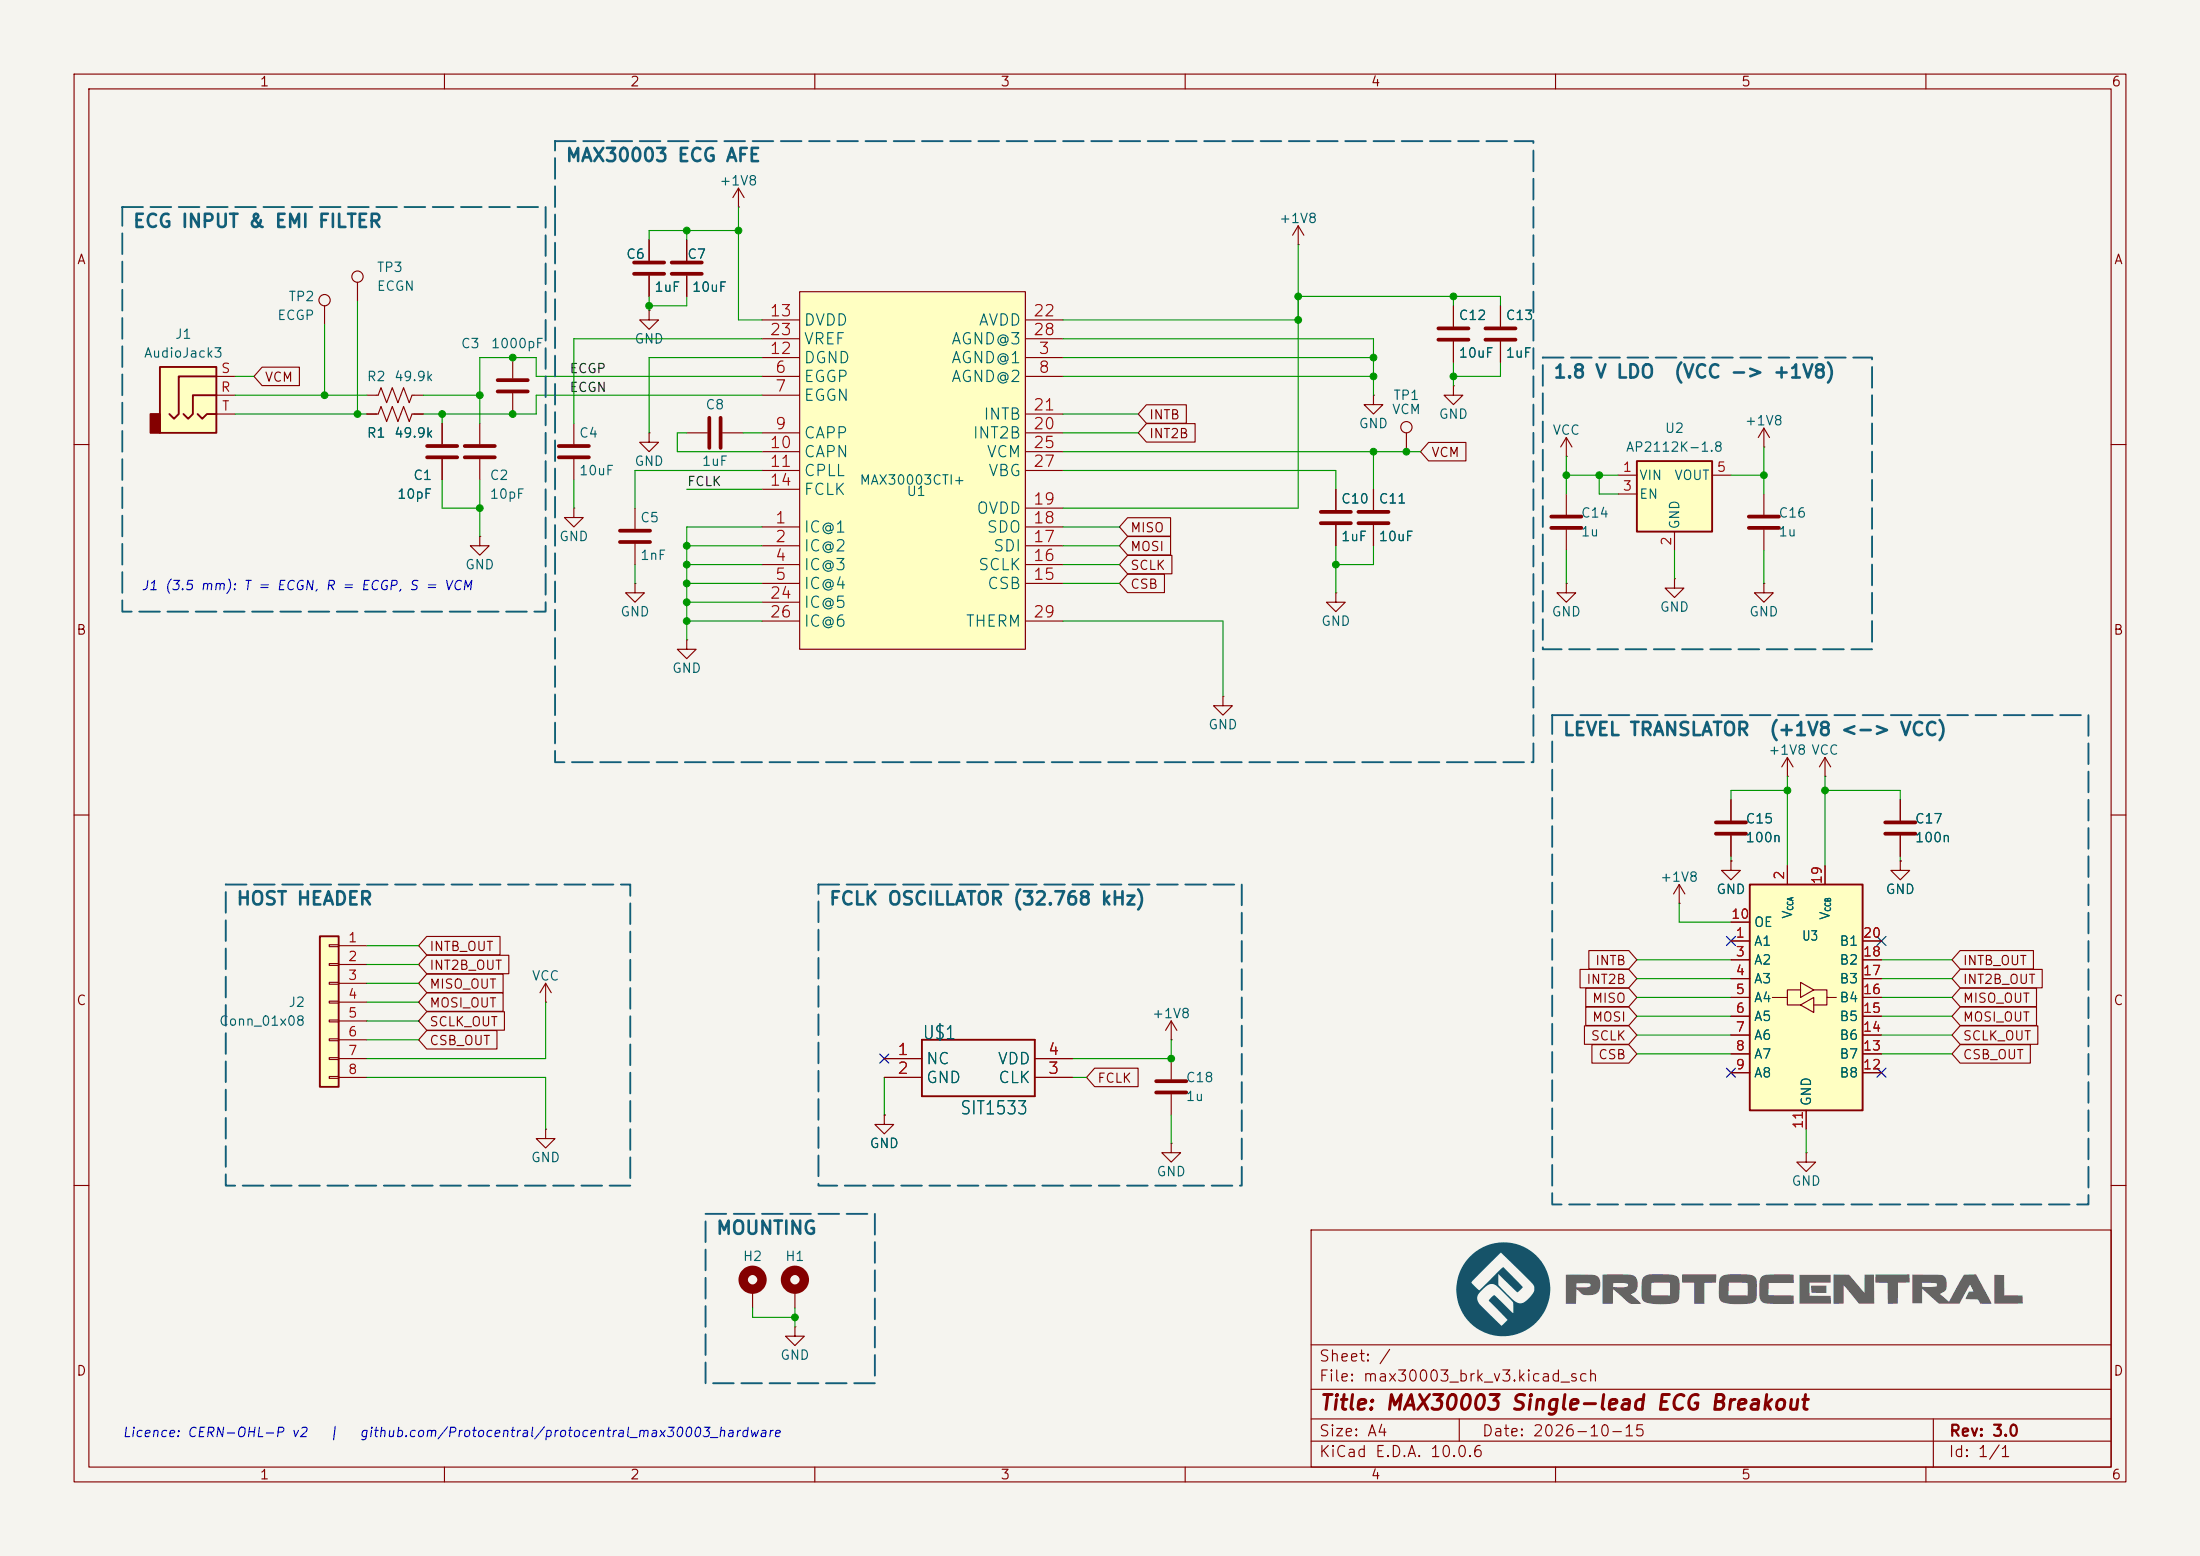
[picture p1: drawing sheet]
<svg xmlns="http://www.w3.org/2000/svg" width="297mm" height="210mm" viewBox="0 0 297 210" stroke-linecap="round" stroke-linejoin="round" font-family="sans-serif">
<path d="M0 0h297v210h-297z" fill="#f5f4ef" stroke="#f5f4ef" stroke-width=".14"/>
<g fill="none" stroke="#840000" stroke-width=".15">
<path d="M10 10h277v190h-277zM12 12h273v186h-273zM60 10v2M110 10v2M160 10v2M210 10v2M260 10v2M10 60h2M285 60h2M10 110h2M285 110h2M10 160h2"/>
<path d="M177 166h108v32h-108zM285 160h2M60 198v2M110 198v2M160 198v2M177 194.5h108M177 191.5h108M177 187.5h108M177 181.5h108M197 191.5v3M210 198v2M260 198v2"/>
<path d="M261 191.5v6.5"/>
</g>
<path d="M43.2 126.4h2.5v20.3h-2.5z" fill="#ffffc2"/>
<path d="M43.2 126.4h2.5v20.3h-2.5z" fill="none" stroke="#840000" stroke-width=".25"/>
<g fill="none" stroke="#840000" stroke-width=".15">
<path d="M77.5 57.2v2.7M87.6 58.4v1.3h1.3l-1.3 1.3-1.2-1.3h1.2M87.6 58.4h.1M77.5 68.6v1.3h1.2l-1.2 1.2-1.3-1.2h1.3M77.5 68.6h.1M77.5 62v2.8M85.7 78.7v1.3h1.3l-1.3 1.3-1.2-1.3h1.2M85.7 78.7h.1M85.7 68.6v2.8M85.7 73.4v2.8M185.4 66v2.8M185.4 70.9v2.8"/>
<path d="M92.7 86.4v1.2h1.3l-1.3 1.3-1.3-1.3h1.3M92.7 86.4h.1M233.7 116.2v1.3h1.2l-1.2 1.2-1.3-1.2h1.3M233.7 116.2h.1M44.4 127.5h1.3v.3h-1.3zM44.4 130h1.3v.3h-1.3zM44.4 132.6h1.3v.2h-1.3zM44.4 135.1h1.3v.3h-1.3zM44.4 137.7h1.3v.2h-1.3zM45.7 127.6h3.8M45.7 130.2h3.8M45.7 132.7h3.8"/>
<path d="M45.7 135.3h3.8M45.7 137.8h3.8M73.7 135.3h.1M73.7 132.7l-.8 1.3M73.7 132.7l.7 1.3M73.7 132.7v2.6M44.4 140.2h1.3v.3h-1.3zM44.4 142.7h1.3v.3h-1.3zM44.4 145.3h1.3v.2h-1.3zM45.7 140.3h3.8M45.7 142.9h3.8M45.7 145.4h3.8"/>
<path d="M243.8 155.6v1.2h1.3l-1.3 1.3-1.2-1.3h1.2M243.8 155.6h.1"/>
</g>
<path d="M75.4 60.2h4.1M75.4 61.7h4.1M83.7 71.6h4.1M83.7 73.2h4.1M183.4 69.1h4.1M183.4 70.6h4.1" fill="none" stroke="#840000" stroke-width=".51"/>
<path d="M198.4 169.7a6.3 6.3 0 0 1 8.4-.7 6.3 6.3 0 0 1 1.5 8.4 6.3 6.3 0 0 1-8.1 2.3 6.2 6.2 0 0 1-3.5-4.5h2.7a3.5 3.5 0 0 0 1.4 1.9l1.9 1.8 .8-.7-2.5-2.6 .2-.4a.52 .52 0 0 1 .6-.4l2.5 2.4a2.67 2.67 0 0 0-.2-1.6l-1.7-1.7a1.17 1.17 0 0 0-1.9-.2l-.2 .2a1.73 1.73 0 0 0-.9 1.3h-2.7l-.1-1.1 .1-1h1.9l1.1 1.1 3.3-3.2 2.3 2.4a.35 .35 0 0 1 .2 .4l-.7 .6-2.5-2.5v1.3a.79 .79 0 0 0 .5 .7l1.3 1.4a1.32 1.32 0 0 0 2.2 0l.2-.2a1.3 1.3 0 0 0 .5-1.7l-4.4-4.3-4 4h-1.9a6.2 6.2 0 0 1 1.7-3.4z" fill="#165369"/>
<g fill="#656463">
<path d="M211.4 172.1l.8-.1a13.8 13.8 0 0 1 3.4 .2 1.63 1.63 0 0 1-.2 2.5 1.95 1.95 0 0 1-2.4-.6l-.2-.1v2h-1.4v-2.3h2.9a.36 .36 0 0 0 .4-.4l-1.8-.1h-.1v.5h-1.4z"/>
<path d="M216.3 172h.8a15 15 0 0 1 3.5 .2 1.52 1.52 0 0 1-.1 2.3l-.4 .2 1.5 1.3h-.9a1.32 1.32 0 0 1-1.3-.6l-1.6-1.4-.1 2h-1.4v-2.3l2.6 .1a1.1 1.1 0 0 0 .9-.3v-.1a.45 .45 0 0 0-.5-.2h-1.5v.5h-1.5z"/>
<path d="M222 172.3a3.7 3.7 0 0 1 2.2-.3h.7a2.3 2.3 0 0 1 1.7 .5 6.4 6.4 0 0 1-.1 3.1 3.2 3.2 0 0 1-2.3 .4h-.7a2.15 2.15 0 0 1-1.8-.6l-.1-.6h3.9v-1.7h-2.5l-.1 1.7h-1.3v-1.5a1.25 1.25 0 0 1 .4-1z"/>
<path d="M227.1 172h4.6v1.1h-1.6v2.9h-1.4v-2.9h-1.6z"/>
<path d="M232.3 172.4a3.3 3.3 0 0 1 2.2-.4h1.3a1.16 1.16 0 0 1 1.4 .8v.3a5.4 5.4 0 0 1-.2 2.5 4.3 4.3 0 0 1-2.7 .4h-.7a1.47 1.47 0 0 1-1.5-.9l-.1-.3h3.9v-1.7h-2.5l-.1 1.7h-1.3l.1-1.7z"/>
<path d="M237.9 172.3a4.4 4.4 0 0 1 2.2-.3h2l.1 1.2h-3.4l-.1 1.6 3.4 .1 .1 1.1h-.7a13.8 13.8 0 0 1-3.5-.2 1.46 1.46 0 0 1-.5-1.5v-1.1a1.22 1.22 0 0 1 .4-.9z"/>
<path d="M244.5 173.5h2.1v1h-.3a4 4 0 0 1-1.8-.1z"/>
<path d="M242.9 172.1h4.2v1h-2.8v1.8h2.8l.1 1h-4.3z"/>
<path d="M247.5 172h1.7a.53 .53 0 0 1 .7 .4l1.8 2.1v-2.5h1.3v3.9h-2l-2.1-2.4v2.4l-1.4 .1z"/>
<path d="M253.2 172h4.6v1.1h-1.6v2.8l-1.3 .1-.1-2.9h-1.6z"/>
<path d="M258.2 172l3.4 .1a.98 .98 0 0 1 1.2 1.2 1.15 1.15 0 0 1-.9 1.3l1.2 1.1 2-3.7h1.7l2.1 3.9-1.5 .1-.2-.4a.34 .34 0 0 0-.5-.2l-1.3-.1 .4-1h.6l-.4-.9-1.5 2.6-2.7-.1-2.3-1.9v1.9h-1.3v-2.8h1.3v.6h1.4a.4 .4 0 0 0 .4 0 .4 .4 0 0 0 .2-.5l-.8-.1h-2.5z"/>
<path d="M269.2 172.1h1.4v2.7h2.4l.1 1.1h-3.9z"/>
</g>
<path d="M99.7 27.9h.1M99.7 25.4l-.8 1.3M99.7 25.4l.8 1.3M99.7 25.4v2.5M165.1 94v1.3h1.3l-1.3 1.2-1.3-1.2h1.3M165.1 94h.1M256.5 116.2v1.3h1.3l-1.3 1.2-1.2-1.2h1.2M256.5 116.2h.1M256.5 108v2.7M256.5 112.8v2.8" fill="none" stroke="#840000" stroke-width=".15"/>
<path d="M254.5 112.5h4.1M254.5 111h4.1" fill="none" stroke="#840000" stroke-width=".51"/>
<path d="M107.9 39.4h30.5v48.2h-30.5z" fill="#ffffc2"/>
<g fill="none" stroke="#840000" stroke-width=".15">
<path d="M87.6 32.4v2.8M87.6 37.2v2.8M92.7 32.4v2.8M92.7 37.2v2.8M107.9 39.4h30.5v48.2h-30.5zM175.3 33h.1M175.3 30.5l-.8 1.3M175.3 30.5l.7 1.3M175.3 30.5v2.5M87.6 41.9v1.3h1.3l-1.3 1.3-1.2-1.3h1.2M87.6 41.9h.1M92.7 58.4h2.8"/>
<path d="M97.5 58.4h2.8M102.9 48.3h5M102.9 50.8h5M102.9 53.3h5M102.9 58.4h5M102.9 43.2h5M102.9 45.7h5M138.4 48.3h5.1M138.4 50.8h5.1M138.4 58.4h5.1M138.4 43.2h5.1M138.4 55.9h5.1"/>
<path d="M138.4 45.7h5.1M185.4 53.3v1.3h1.3l-1.3 1.3-1.3-1.3h1.3M185.4 53.3h.1M189.9 58.4v2.6M102.9 71.1h5M102.9 73.7h5M102.9 76.2h5M102.9 78.7h5M102.9 61h5M102.9 63.5h5M102.9 66h5M138.4 71.1h5.1"/>
<path d="M138.4 73.7h5.1M138.4 76.2h5.1M138.4 78.7h5.1M138.4 61h5.1M138.4 63.5h5.1M138.4 68.6h5.1M226.1 78.1v1.3h1.2l-1.2 1.2-1.3-1.2h1.3M226.1 78.1h.1M238.1 78.7v1.3h1.3l-1.3 1.3-1.2-1.3h1.2M238.1 78.7h.1M102.9 81.3h5M102.9 83.8h5"/>
<path d="M138.4 83.8h5.1M180.3 80v1.3h1.3l-1.3 1.3-1.2-1.3h1.2M180.3 80h.1M158.1 137.8l-.7 1.3M158.1 137.8l.8 1.3M158.1 137.8v2.5M73.7 152.4v1.3h1.2l-1.2 1.2-1.3-1.2h1.3M73.7 152.4h.1M119.4 150.5v1.3h-1.3l1.3 1.2 1.2-1.2h-1.2M119.4 150.5h.1M119.4 142.9h5.1M119.4 145.4h5.1"/>
<path d="M139.7 142.9h5.1M139.7 145.4h5.1M158.1 154.3v1.3h-1.3l1.3 1.2 1.3-1.2h-1.3M158.1 154.3h.1M158.1 140.3h.1M158.1 142.9v2.8M158.1 147.7v2.8M101.6 174v2.5M107.3 179.1v1.2h1.3l-1.3 1.3-1.3-1.3h1.3M107.3 179.1h.1M107.3 174v2.5"/>
<circle cx="189.9" cy="57.7" r=".76"/>
</g>
<path d="M85.6 35.4h4.1M85.6 37h4.1M90.7 35.4h4M90.7 37h4M95.8 56.4v4.1M97.3 56.4v4.1M156.1 147.4h4M156.1 145.9h4" fill="none" stroke="#840000" stroke-width=".51"/>
<path d="M124.5 140.3h15.2v7.7h-15.2z" fill="none" stroke="#840000" stroke-width=".25"/>
<g fill="none" stroke="#840000" stroke-width="1.3">
<circle cx="101.6" cy="172.7" r="1.27"/>
<circle cx="107.3" cy="172.7" r="1.27"/>
</g>
<path d="M236.2 119.4h15.3v30.5h-15.3z" fill="#ffffc2"/>
<path d="M236.2 119.4h15.3v30.5h-15.3z" fill="none" stroke="#840000" stroke-width=".25"/>
<g fill="none" stroke="#840000" stroke-width=".15">
<path d="M48.3 38.1v2.5M49.5 53.3h1.6l.3-1 .8 2.1 .8-2.1 .7 2.1 .8-2.1 .7 2.1 .4-1.1h1.5M49.5 55.9h1.6l.3-1 .8 2 .8-2 .7 2 .8-2 .7 2 .4-1h1.5M59.7 57.2v2.7M64.8 57.2v2.7M69.2 48.3v2.8M69.2 53.1v2.8M196.2 52.1v1.2h1.3l-1.3 1.3-1.3-1.3h1.3M196.2 52.1h.1M196.2 41.3v2.8M196.2 46.1v2.8M211.5 59.1v2.5"/>
<path d="M211.5 59.1l-.8 1.2M211.5 59.1l.7 1.2M238.1 57.8v2.5M238.1 57.8l-.7 1.3M238.1 57.8l.8 1.3M59.7 62v2.8M64.8 72.4v1.3h1.2l-1.2 1.2-1.3-1.2h1.3M64.8 72.4h.1M64.8 62v2.8M211.5 78.7v1.3h1.2l-1.2 1.3-1.3-1.3h1.3M211.5 78.7h.1M211.5 61.6h.1"/>
<path d="M211.5 66.7v2.8M211.5 71.5v2.8M238.1 60.3h.1M238.1 66.7v2.8M238.1 71.5v2.8M226.7 119.4l-.8 1.3M226.7 119.4l.8 1.3M226.7 119.4v2.5M241.3 116.8v2.6M246.4 116.8v2.6M226.7 121.9h.1M233.7 127h2.5"/>
<path d="M233.7 129.5h2.5M233.7 132.1h2.5M233.7 134.6h2.5M233.7 137.2h2.5M233.7 139.7h2.5M233.7 124.5h2.5M239.3 134.6h2v1h1.8M243.1 133.6h-1.8v1M243.1 135.6l1.8-1v2.1zM243.1 132.6l1.8 1-1.8 1zM244.9 133.6h1.7v1h1.3M246.6 134.6v1h-1.7"/>
<path d="M251.5 127h2.5M251.5 129.5h2.5M251.5 132.1h2.5M251.5 134.6h2.5M251.5 137.2h2.5M251.5 139.7h2.5M233.7 142.2h2.5M233.7 144.8h2.5M243.8 149.9v2.5M251.5 142.2h2.5M251.5 144.8h2.5"/>
<circle cx="48.3" cy="37.3" r=".76"/>
</g>
<path d="M67.2 51.3h4M67.2 52.8h4M194.2 44.3h4M194.2 45.8h4M57.7 60.2h4M57.7 61.7h4M62.7 60.2h4.1M62.7 61.7h4.1M209.4 71.2h4.1M209.4 69.7h4.1M236.1 71.2h4.1M236.1 69.7h4.1" fill="none" stroke="#840000" stroke-width=".51"/>
<path d="M221 62.2h10.1v9.6h-10.1z" fill="#ffffc2"/>
<path d="M221 62.2h10.1v9.6h-10.1z" fill="none" stroke="#840000" stroke-width=".25"/>
<g fill="none" stroke="#840000" stroke-width=".15">
<path d="M202.6 41.3v2.8M202.6 46.1v2.8M218.4 64.1h2.6M218.4 66.7h2.6M226.1 71.8v2.5M231.1 64.1h2.6M233.7 108v2.7M233.7 112.8v2.8M241.3 104.8h.1M241.3 102.2l-.8 1.3M241.3 102.2l.8 1.3M241.3 102.2v2.6"/>
<path d="M246.4 104.8h.1M246.4 102.2l-.8 1.3M246.4 102.2l.7 1.3M246.4 102.2v2.6"/>
</g>
<path d="M200.5 44.3h4.1M200.5 45.8h4.1M231.6 112.5h4.1M231.6 111h4.1" fill="none" stroke="#840000" stroke-width=".51"/>
<path d="M21.6 49.5h7.6v8.9h-7.6z" fill="#ffffc2"/>
<path d="M20.3 55.9h1.3v2.5h-1.3z" fill="#840000" stroke="#840000" stroke-width=".25"/>
<path d="M21.6 49.5h7.6v8.9h-7.6zM26.7 55.9l.6 .6 .6-.6h1.3M29.2 53.3h-3.2v2.6l-.6 .6-.6-.6M29.2 50.8h-5.1v5.1l-.6 .6-.6-.6" fill="none" stroke="#840000" stroke-width=".25"/>
<g fill="none" stroke="#840000" stroke-width=".15">
<path d="M87.6 32.4v2.8M87.6 37.2v2.8M92.7 32.4v2.8M92.7 37.2v2.8M29.2 53.3h2.5M29.2 50.8h2.5M29.2 55.9h2.5M35.4 49.6h5v2.4h-5l-1.1-1.2zM43.8 41.3v2.5M49.5 55.9h1.3M55.9 55.9h1.2M59.7 57.2v2.7"/>
<path d="M154.8 54.6h5.4v2.5h-5.4l-1.1-1.2zM154.8 57.2h6.5v2.5h-6.5l-1.1-1.3zM192.9 59.7h5v2.5h-5l-1.1-1.2zM196.2 41.3v2.8M196.2 46.1v2.8M202.6 41.3v2.8M202.6 46.1v2.8M59.7 62v2.8M152.2 69.9h5.8v2.5h-5.8l-1.1-1.3zM152.2 72.4h5.8v2.5h-5.8l-1.1-1.2zM152.2 75h6v2.4h-6l-1.1-1.2zM152.2 77.5h5v2.5h-5l-1.1-1.3z"/>
<path d="M180.3 66v2.8M180.3 70.9v2.8M185.4 66v2.8M185.4 70.9v2.8M233.7 116.2h.1M233.7 108v2.7M233.7 112.8v2.8M241.3 116.8v2.6M246.4 116.8v2.6M256.5 116.2h.1M256.5 108v2.7M256.5 112.8v2.8"/>
<path d="M57.6 139.1h9.5v2.5h-9.5l-1.1-1.3zM57.6 126.4h9.9v2.5h-9.9l-1.1-1.3zM57.6 128.9h11.1v2.5h-11.1l-1.1-1.2zM57.6 136.6h10.5v2.4h-10.5l-1.1-1.2zM57.6 131.5h10.3v2.5h-10.3l-1.1-1.3zM57.6 134h10.3v2.5h-10.3l-1.1-1.2zM213.3 130.8h6.6l1.1 1.3-1.1 1.2h-6.6zM213.9 138.5h6l1.1 1.2-1.1 1.2h-6zM214.1 133.4h5.8l1.1 1.2-1.1 1.3h-5.8zM214.1 135.9h5.8l1.1 1.3-1.1 1.2h-5.8zM214.5 128.3h5.4l1.1 1.2-1.1 1.3h-5.4zM233.7 127h2.5"/>
<path d="M233.7 129.5h2.5M233.7 132.1h2.5M233.7 134.6h2.5M233.7 137.2h2.5M233.7 139.7h2.5M233.7 124.5h2.5M251.5 127h2.5M251.5 129.5h2.5M251.5 132.1h2.5M251.5 134.6h2.5M251.5 137.2h2.5M251.5 139.7h2.5"/>
<path d="M264.6 130.8h11.1v2.5h-11.1l-1.1-1.2zM264.6 135.9h10.3v2.5h-10.3l-1.1-1.2zM264.6 128.3h9.9v2.5h-9.9l-1.1-1.3zM264.6 138.5h10.5v2.4h-10.5l-1.1-1.2zM264.6 133.4h10.3v2.5h-10.3l-1.1-1.3zM119.4 150.5h.1M119.4 142.9h5.1M119.4 145.4h5.1M139.7 142.9h5.1M139.7 145.4h5.1M147.8 144.2h5.8v2.5h-5.8l-1.1-1.3zM214.9 141h5l1.1 1.2-1.1 1.3h-5z"/>
<path d="M233.7 142.2h2.5M233.7 144.8h2.5M243.8 149.9v2.5M251.5 142.2h2.5M251.5 144.8h2.5M264.6 141h9.5v2.5h-9.5l-1.1-1.3z"/>
<circle cx="43.8" cy="40.5" r=".76"/>
</g>
<path d="M178.3 69.1h4.1M178.3 70.6h4.1" fill="none" stroke="#840000" stroke-width=".51"/>
<g fill="none" stroke="#009600" stroke-width=".15">
<path d="M92.7 31.1v1.3M99.7 27.9v15.3h3.2M99.7 31.1h-12.1v1.3M175.3 33v35.6h-31.8M31.7 50.8h2.6M31.7 53.3h17.8M31.7 55.9h17.8M43.8 43.8v9.5M48.3 40.6v15.3M57.1 53.3h7.7M59.7 55.9v1.3M87.6 40v1.9"/>
<path d="M92.7 40v1.3h-5.1M92.7 58.4h-1.3v2.6h11.5M100.3 58.4h2.6M102.9 50.8h-30.5v-2.5h-7.6v8.9M102.9 45.7h-25.4v11.5M102.9 48.3h-15.3v10.1M102.9 53.3h-30.5v2.6h-15.3M143.5 50.8h41.9M143.5 45.7h41.9v7.6M143.5 58.4h10.2M143.5 43.2h31.8M143.5 48.3h41.9"/>
<path d="M143.5 55.9h10.2M175.3 40h27.3v1.3M196.2 40v1.3M196.2 48.9v3.2M202.6 48.9v1.9h-6.4M59.7 64.8v3.8h5.1M64.8 64.8v7.6M77.5 64.8v3.8M85.7 76.2v2.5M92.7 73.7h10.2M92.7 66h10.2M92.7 76.2h10.2"/>
<path d="M92.7 78.7h10.2M102.9 71.1h-10.2v15.3M102.9 63.5h-17.2v5.1M143.5 61h48.3M143.5 71.1h7.6M143.5 73.7h7.6M143.5 63.5h36.8v2.5M143.5 76.2h7.6M143.5 78.7h7.6M180.3 73.7v6.3M185.4 61v5M185.4 73.7v2.5h-5.1"/>
<path d="M211.5 61.6v5.1M211.5 74.3v4.4M211.5 64.1h6.9M215.9 64.1v2.6h2.5M226.1 74.3v3.8M233.7 64.1h4.4M238.1 60.3v6.4M238.1 74.3v4.4M92.7 81.3h10.2M92.7 83.8h10.2M143.5 83.8h21.6v10.2M233.7 115.6v.6"/>
<path d="M241.3 104.8v12M241.3 106.7h-7.6v1.3M246.4 104.8v12M246.4 106.7h10.1v1.3M256.5 115.6v.6M49.5 132.7h7M49.5 137.8h7M49.5 127.6h7M49.5 135.3h7M49.5 130.2h7M73.7 135.3v7.6h-24.2M221 137.2h12.7"/>
<path d="M221 129.5h12.7M221 132.1h12.7M221 134.6h12.7M221 139.7h12.7M226.7 121.9v2.6h7M254 137.2h9.5M254 129.5h9.5M254 132.1h9.5M254 134.6h9.5M254 139.7h9.5M49.5 140.3h7M49.5 145.4h24.2v7"/>
<path d="M119.4 145.4v5.1M144.8 145.4h1.9M158.1 140.3v2.6h-13.3M158.1 150.5v3.8M221 142.2h12.7M243.8 152.4v3.2M254 142.2h9.5M101.6 176.5v1.3h5.7M107.3 176.5v2.6"/>
</g>
<path d="M233.1 126.4l1.2 1.2M234.3 126.4l-1.2 1.2M253.4 126.4l1.2 1.2M254.6 126.4l-1.2 1.2M118.8 142.3l1.2 1.2M120 142.3l-1.2 1.2M233.1 144.2l1.2 1.2M234.3 144.2l-1.2 1.2M253.4 144.2l1.2 1.2M254.6 144.2l-1.2 1.2" fill="none" stroke="#000084" stroke-width=".15"/>
<path d="M74.9 19.1h132.1v83.8h-132.1zM16.5 27.9h57.2v54.7h-57.2zM208.3 48.3h44.4v39.3h-44.4zM209.5 96.5h72.4v66.1h-72.4zM30.5 119.4h54.6v40.6h-54.6zM110.5 119.4h57.1v40.6h-57.1zM95.2 163.8h22.9v22.9h-22.9z" fill="none" stroke="#125e7a" stroke-width=".25" stroke-dasharray="2.8 1"/>
<g fill="#009600" stroke="#009600" stroke-width=".14">
<circle cx="92.7" cy="83.8" r=".46"/>
<circle cx="92.7" cy="73.7" r=".46"/>
<circle cx="92.7" cy="76.2" r=".46"/>
<circle cx="92.7" cy="78.7" r=".46"/>
<circle cx="92.7" cy="81.3" r=".46"/>
<circle cx="64.8" cy="53.3" r=".46"/>
<circle cx="69.2" cy="48.3" r=".46"/>
<circle cx="69.2" cy="55.9" r=".46"/>
<circle cx="59.7" cy="55.9" r=".46"/>
<circle cx="64.8" cy="68.6" r=".46"/>
<circle cx="43.8" cy="53.3" r=".46"/>
<circle cx="48.3" cy="55.9" r=".46"/>
<circle cx="87.6" cy="41.3" r=".46"/>
<circle cx="99.7" cy="31.1" r=".46"/>
<circle cx="92.7" cy="31.1" r=".46"/>
<circle cx="107.3" cy="177.8" r=".46"/>
<circle cx="185.4" cy="61" r=".46"/>
<circle cx="185.4" cy="50.8" r=".46"/>
<circle cx="185.4" cy="48.3" r=".46"/>
<circle cx="175.3" cy="40" r=".46"/>
<circle cx="175.3" cy="43.2" r=".46"/>
<circle cx="196.2" cy="50.8" r=".46"/>
<circle cx="196.2" cy="40" r=".46"/>
<circle cx="189.9" cy="61" r=".46"/>
<circle cx="211.5" cy="64.1" r=".46"/>
<circle cx="215.9" cy="64.1" r=".46"/>
<circle cx="241.3" cy="106.7" r=".46"/>
<circle cx="238.1" cy="64.1" r=".46"/>
<circle cx="180.3" cy="76.2" r=".46"/>
<circle cx="158.1" cy="142.9" r=".46"/>
<circle cx="246.4" cy="106.7" r=".46"/>
</g>
<text font-size="2" fill="#840000" x="178" y="190.8">Title: MAX30003 Single-lead ECG Breakout</text>
<g font-size="1.8" fill="#125e7a">
<text x="76.3" y="22.3">MAX30003 ECG AFE</text>
<text x="17.8" y="31.2">ECG INPUT &amp; EMI FILTER</text>
<text x="209.6" y="51.5">1.8 V LDO</text>
<text x="225.9" y="51.5">(VCC -&gt; +1V8)</text>
<text x="210.9" y="99.7">LEVEL TRANSLATOR</text>
<text x="238.7" y="99.7">(+1V8 &lt;-&gt; VCC)</text>
<text x="31.8" y="122.6">HOST HEADER</text>
<text x="111.8" y="122.6">FCLK OSCILLATOR (32.768 kHz)</text>
<text x="96.6" y="167.1">MOUNTING</text>
</g>
<g font-size="1.8" fill="#006464">
<text x="124.4" y="140.7">U$1</text>
<text x="129.5" y="150.9">SIT1533</text>
</g>
<g font-size="1.5" fill="#a90000">
<text x="103.8" y="43.1">13</text>
<text x="103.8" y="45.6">23</text>
<text x="139.4" y="43.1">22</text>
<text x="139.4" y="45.6">28</text>
<text x="103.8" y="48.2">12</text>
<text x="104.5" y="50.7">6</text>
<text x="104.5" y="53.3">7</text>
<text x="140.1" y="48.2">3</text>
<text x="140.1" y="50.7">8</text>
<text x="104.5" y="58.3">9</text>
<text x="139.4" y="58.3">20</text>
<text x="139.4" y="55.8">21</text>
<text x="103.8" y="60.9">10</text>
<text x="103.8" y="63.4">11</text>
<text x="103.8" y="66">14</text>
<text x="139.4" y="60.9">25</text>
<text x="139.4" y="63.4">27</text>
<text x="104.5" y="71">1</text>
<text x="139.4" y="71">18</text>
<text x="139.4" y="68.5">19</text>
<text x="104.5" y="73.6">2</text>
<text x="104.5" y="76.1">4</text>
<text x="139.4" y="76.1">16</text>
<text x="139.4" y="73.6">17</text>
<text x="103.8" y="81.2">24</text>
<text x="103.8" y="83.7">26</text>
<text x="104.5" y="78.7">5</text>
<text x="139.4" y="78.7">15</text>
<text x="139.4" y="83.7">29</text>
<text x="121" y="142.8">1</text>
<text x="141.4" y="142.8">4</text>
<text x="121" y="145.3">2</text>
<text x="141.4" y="145.3">3</text>
</g>
<g font-size="1.5" fill="#006464">
<text x="108.4" y="44.3">DVDD</text>
<text x="108.4" y="46.9">VREF</text>
<text x="128.3" y="46.9">AGND@3</text>
<text x="132" y="44.3">AVDD</text>
<text x="108.4" y="52">EGGP</text>
<text x="108.4" y="49.4">DGND</text>
<text x="128.3" y="49.4">AGND@1</text>
<text x="128.3" y="52">AGND@2</text>
<text x="108.4" y="54.5">EGGN</text>
<text x="108.4" y="59.6">CAPP</text>
<text x="131.2" y="59.6">INT2B</text>
<text x="132.7" y="57">INTB</text>
<text x="108.4" y="62.1">CAPN</text>
<text x="108.4" y="64.7">CPLL</text>
<text x="133.1" y="62.1">VCM</text>
<text x="133.3" y="64.7">VBG</text>
<text x="108.4" y="67.2">FCLK</text>
<text x="131.7" y="69.7">OVDD</text>
<text x="108.4" y="72.3">IC@1</text>
<text x="108.4" y="74.8">IC@2</text>
<text x="108.4" y="77.4">IC@3</text>
<text x="131.9" y="77.4">SCLK</text>
<text x="133.1" y="72.3">SDO</text>
<text x="134" y="74.8">SDI</text>
<text x="108.4" y="79.9">IC@4</text>
<text x="108.4" y="82.4">IC@5</text>
<text x="133.2" y="79.9">CSB</text>
<text x="108.4" y="85">IC@6</text>
<text x="130.3" y="85">THERM</text>
<text x="124.9" y="144">NC</text>
<text x="124.9" y="146.6">GND</text>
<text x="134.6" y="144">VDD</text>
<text x="134.7" y="146.6">CLK</text>
</g>
<g font-size="1.5" fill="#840000">
<text x="178" y="184.1">Sheet: /</text>
<text x="178" y="186.8">File: max30003_brk_v3.kicad_sch</text>
<text x="178" y="197">KiCad E.D.A. 10.0.6</text>
<text x="178" y="194.2">Size: A4</text>
<text x="200" y="194.2">Date: 2026-10-15</text>
<text x="263" y="197">Id: 1/1</text>
<text x="263" y="194.2">Rev: 3.0</text>
</g>
<g font-size="1.3" fill="#840000">
<text x="35" y="12">1</text>
<text x="85" y="12">2</text>
<text x="135" y="12">3</text>
<text x="185" y="12">4</text>
<text x="235" y="12">5</text>
<text x="285" y="12">6</text>
<text x="10.3" y="36">A</text>
<text x="285.3" y="36">A</text>
<text x="10.2" y="86">B</text>
<text x="285.2" y="86">B</text>
<text x="10.2" y="136">C</text>
<text x="285.2" y="136">C</text>
<text x="10.2" y="186">D</text>
<text x="285.2" y="186">D</text>
<text x="35" y="200">1</text>
<text x="85" y="200">2</text>
<text x="135" y="200">3</text>
<text x="185" y="200">4</text>
<text x="235" y="200">5</text>
<text x="285" y="200">6</text>
</g>
<g font-size="1.3" fill="#006464">
<text x="97" y="25.3">+1V8</text>
<text x="84.4" y="35.3">C6</text>
<text x="92.7" y="35.3">C7</text>
<text x="172.6" y="30.4">+1V8</text>
<text x="38.9" y="41">TP2</text>
<text x="50.8" y="37">TP3</text>
<text x="50.8" y="39.6">ECGN</text>
<text x="88.2" y="39.7">1uF</text>
<text x="93.3" y="39.7">10uF</text>
<text x="23.5" y="46">J1</text>
<text x="37.3" y="43.5">ECGP</text>
<text x="62.1" y="47.3">C3</text>
<text x="66.2" y="47.3">1000pF</text>
<text x="85.6" y="46.7">GND</text>
<text x="196.8" y="43.5">C12</text>
<text x="203.2" y="43.5">C13</text>
<text x="19.3" y="48.6">AudioJack3</text>
<text x="49.4" y="51.8">R2</text>
<text x="53.1" y="51.8">49.9k</text>
<text x="196.8" y="48.6">10uF</text>
<text x="203.2" y="48.6">1uF</text>
<text x="49.4" y="59.4">R1</text>
<text x="53.1" y="59.4">49.9k</text>
<text x="78.1" y="59.4">C4</text>
<text x="95.2" y="55.6">C8</text>
<text x="183.4" y="58.1">GND</text>
<text x="187.8" y="56.2">VCM</text>
<text x="188" y="54.3">TP1</text>
<text x="194.2" y="56.8">GND</text>
<text x="209.5" y="59">VCC</text>
<text x="224.7" y="58.7">U2</text>
<text x="235.5" y="57.7">+1V8</text>
<text x="55.7" y="65.1">C1</text>
<text x="66" y="65.1">C2</text>
<text x="78.1" y="64.5">10uF</text>
<text x="85.6" y="63.2">GND</text>
<text x="94.7" y="63.2">1uF</text>
<text x="116" y="65.7">MAX30003CTI+</text>
<text x="219.4" y="61.3">AP2112K-1.8</text>
<text x="221.2" y="65.1">VIN</text>
<text x="225.9" y="65.1">VOUT</text>
<text x="53.5" y="67.6">10pF</text>
<text x="66" y="67.6">10pF</text>
<text x="86.3" y="70.8">C5</text>
<text x="122.3" y="67.3">U1</text>
<text x="181" y="68.3">C10</text>
<text x="186" y="68.3">C11</text>
<text x="213.3" y="70.2">C14</text>
<text x="221.2" y="67.6">EN</text>
<text x="227" y="71.5" transform="rotate(-90 227 71.5)">GND</text>
<text x="240" y="70.2">C16</text>
<text x="62.7" y="77.2">GND</text>
<text x="75.4" y="73.4">GND</text>
<text x="86.3" y="75.9">1nF</text>
<text x="181" y="73.4">1uF</text>
<text x="186" y="73.4">10uF</text>
<text x="213.3" y="72.7">1u</text>
<text x="240" y="72.7">1u</text>
<text x="83.7" y="83.5">GND</text>
<text x="209.4" y="83.5">GND</text>
<text x="224" y="82.9">GND</text>
<text x="236.1" y="83.5">GND</text>
<text x="178.3" y="84.8">GND</text>
<text x="90.6" y="91.1">GND</text>
<text x="163" y="98.8">GND</text>
<text x="238.6" y="102.2">+1V8 VCC</text>
<text x="235.6" y="111.5">C15</text>
<text x="235.6" y="114">100n</text>
<text x="258.4" y="111.5">C17</text>
<text x="258.4" y="114">100n</text>
<text x="224" y="119.3">+1V8</text>
<text x="231.6" y="121">GND</text>
<text x="236.7" y="125.4">OE</text>
<text x="242.3" y="124.1" transform="rotate(-90 242.3 124.1)">V</text>
<text x="247.3" y="124.3" transform="rotate(-90 247.3 124.3)">V</text>
<text x="254.5" y="121">GND</text>
<text x="236.7" y="128">A1</text>
<text x="236.7" y="130.5">A2</text>
<text x="243.2" y="127.3">U3</text>
<text x="248.2" y="130.5">B2</text>
<text x="248.2" y="128">B1</text>
<text x="38.9" y="136.2">J2</text>
<text x="71.7" y="132.7">VCC</text>
<text x="155.4" y="137.7">+1V8</text>
<text x="236.7" y="133">A3</text>
<text x="236.7" y="135.6">A4</text>
<text x="248.2" y="135.6">B4</text>
<text x="248.2" y="133">B3</text>
<text x="29.5" y="138.8">Conn_01x08</text>
<text x="236.7" y="138.1">A5</text>
<text x="236.7" y="140.7">A6</text>
<text x="236.7" y="143.2">A7</text>
<text x="248.2" y="143.2">B7</text>
<text x="248.2" y="140.7">B6</text>
<text x="248.2" y="138.1">B5</text>
<text x="160" y="146.4">C18</text>
<text x="160" y="148.9">1u</text>
<text x="236.7" y="145.7">A8</text>
<text x="244.8" y="149.4" transform="rotate(-90 244.8 149.4)">GND</text>
<text x="248.2" y="145.7">B8</text>
<text x="117.3" y="155.3">GND</text>
<text x="71.6" y="157.2">GND</text>
<text x="156.1" y="159.1">GND</text>
<text x="241.8" y="160.3">GND</text>
<text x="100.2" y="170.5">H2</text>
<text x="105.9" y="170.5">H1</text>
<text x="105.3" y="183.8">GND</text>
</g>
<g font-size="1.3" fill="#a90000">
<text x="29.7" y="53.2">R</text>
<text x="29.7" y="50.7">S</text>
<text x="29.9" y="55.7">T</text>
<text x="219" y="64">1</text>
<text x="231.7" y="64">5</text>
<text x="219" y="66.5">3</text>
<text x="225.9" y="73.8" transform="rotate(-90 225.9 73.8)">2</text>
<text x="241.2" y="118.8" transform="rotate(-90 241.2 118.8)">2</text>
<text x="246.2" y="119.4" transform="rotate(-90 246.2 119.4)">19</text>
<text x="233.6" y="124.3">10</text>
<text x="46.9" y="127.5">1</text>
<text x="46.9" y="130">2</text>
<text x="234.2" y="126.9">1</text>
<text x="234.2" y="129.4">3</text>
<text x="234.2" y="131.9">4</text>
<text x="251.4" y="131.9">17</text>
<text x="251.4" y="129.4">18</text>
<text x="251.4" y="126.9">20</text>
<text x="46.9" y="132.6">3</text>
<text x="46.9" y="135.1">4</text>
<text x="46.9" y="137.7">5</text>
<text x="234.2" y="134.5">5</text>
<text x="234.2" y="137">6</text>
<text x="251.4" y="137">15</text>
<text x="251.4" y="134.5">16</text>
<text x="46.9" y="140.2">6</text>
<text x="46.9" y="142.7">7</text>
<text x="234.2" y="139.6">7</text>
<text x="234.2" y="142.1">8</text>
<text x="251.4" y="142.1">13</text>
<text x="251.4" y="139.6">14</text>
<text x="46.9" y="145.3">8</text>
<text x="234.2" y="144.6">9</text>
<text x="251.4" y="144.6">12</text>
<text x="243.7" y="152.5" transform="rotate(-90 243.7 152.5)">11</text>
</g>
<g font-size="1.3" fill="#0000c2">
<text x="19" y="80">J1 (3.5 mm): T = ECGN,</text>
<text x="43.8" y="80">R = ECGP,</text>
<text x="55.1" y="80">S = VCM</text>
<text x="16.4" y="194.3">Licence: CERN-OHL-P v2</text>
<text x="44.3" y="194.3">|</text>
<text x="48.4" y="194.3">github.com/Protocentral/protocentral_max30003_hardware</text>
</g>
<g font-size="1.2" fill="#840000">
<text x="35.7" y="51.8">VCM</text>
<text x="155" y="56.9">INTB</text>
<text x="155" y="59.5">INT2B</text>
<text x="193.1" y="62">VCM</text>
<text x="152.5" y="72.2">MISO</text>
<text x="152.5" y="74.7">MOSI</text>
<text x="152.5" y="77.2">SCLK</text>
<text x="152.5" y="79.8">CSB</text>
<text x="57.9" y="128.7">INTB_OUT</text>
<text x="57.9" y="131.2">INT2B_OUT</text>
<text x="215.3" y="130.6">INTB</text>
<text x="264.9" y="130.6">INTB_OUT</text>
<text x="57.9" y="133.7">MISO_OUT</text>
<text x="57.9" y="136.3">MOSI_OUT</text>
<text x="214.1" y="133.1">INT2B</text>
<text x="214.9" y="135.7">MISO</text>
<text x="264.9" y="133.1">INT2B_OUT</text>
<text x="264.9" y="135.7">MISO_OUT</text>
<text x="57.9" y="141.4">CSB_OUT</text>
<text x="57.9" y="138.8">SCLK_OUT</text>
<text x="214.7" y="140.7">SCLK</text>
<text x="214.9" y="138.2">MOSI</text>
<text x="215.7" y="143.3">CSB</text>
<text x="264.9" y="138.2">MOSI_OUT</text>
<text x="264.9" y="140.7">SCLK_OUT</text>
<text x="264.9" y="143.3">CSB_OUT</text>
<text x="148.1" y="146.4">FCLK</text>
</g>
<g font-size="1.2" fill="#0f0f0f">
<text x="76.8" y="53.2">ECGN</text>
<text x="76.8" y="50.7">ECGP</text>
<text x="92.7" y="65.9">FCLK</text>
</g>
<g font-size=".8" fill="#006464">
<text x="242.3" y="123" transform="rotate(-90 242.3 123)">CCA</text>
<text x="247.4" y="123.1" transform="rotate(-90 247.4 123.1)">CCB</text>
</g>
</svg>
